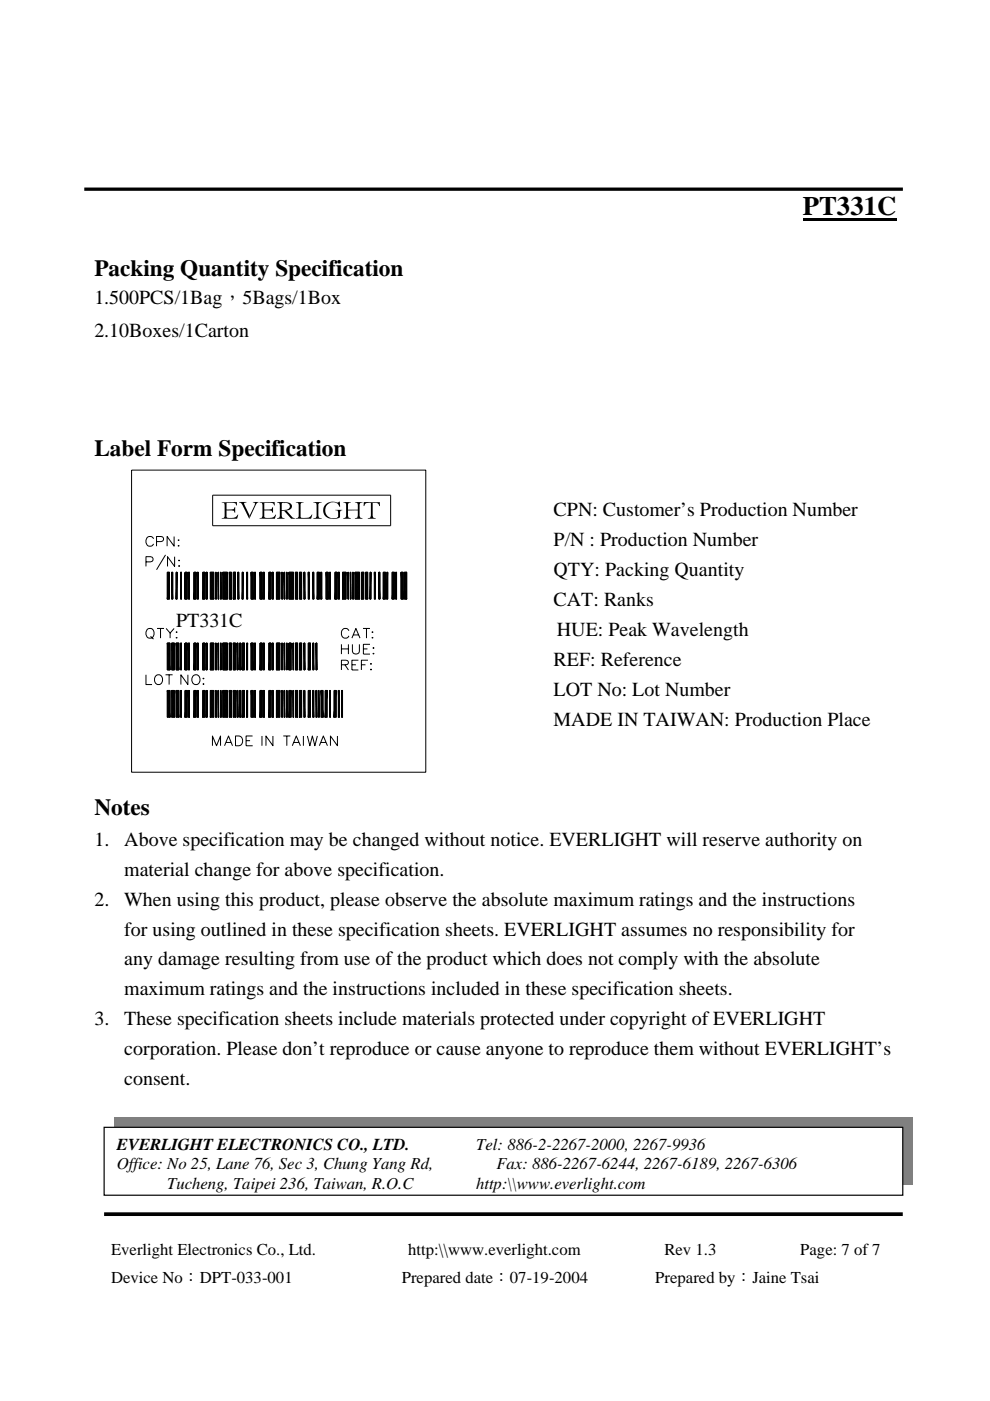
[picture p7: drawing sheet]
<svg xmlns="http://www.w3.org/2000/svg" width="210mm" height="297mm" viewBox="0 0 210 297" stroke-linecap="round" stroke-linejoin="round" font-family="sans-serif">
<path d="M22.1 257.4h169.3" fill="none" stroke="#000" stroke-width=".78" stroke-linecap="butt"/>
<path d="M22.1 97.5h70.6v71.8h-70.6z" fill="#fff"/>
<path d="M35.7 121.3v5.7M43.2 121.3v5.7M43.2 136.3v5.7M57.2 121.3v5.7M57.2 136.3v5.7M63.7 121.3v5.7M63.7 136.3v5.7M77.7 121.3v5.7M43.2 146.4v5.7M57.2 146.4v5.7M63.7 146.4v5.7" fill="none" stroke="#000" stroke-width=".44"/>
<g fill="none" stroke="#000" stroke-width=".21">
<path d="M27.9 99.7h62.4v64h-62.4zM30.9 119.1l1.3-.1a.54 .54 0 0 0 0-.9l-1.3-.1v2.1M32.6 114.2a.84 .84 0 0 0-1-.5 .84 .84 0 0 0-.7 .8 .89 .89 0 0 0 .5 1.2 .89 .89 0 0 0 1.2-.4M33.2 114.8l1.3-.1a.54 .54 0 0 0 0-.9l-1.3-.1v2.1M35.1 117.6l-1.9 3.2M36.9 113.7v2.1l-1.5-2.1v2.1M37 118v2.1l-1.5-2.1v2.1M37.8 114.5h.2zM37.9 115.6v.2zM37.9 118.8h.2zM37.9 120h.2zM45.1 105h37.7v6.5h-37.7z"/>
<path d="M31.4 133.3a1 1 0 0 1 1.3 1 1 1 0 0 1-1.3 .9l-.2-.2a1.25 1.25 0 0 1 .2-1.7zM31.9 134.9l.7 .6M33.3 133.2h1.5M34 133.2v2.1M35.2 133.2l.9 1 .8-1M35.5 136.3h.5v5.7zM35.5 136.3l.5 5.7h-.5zM35.5 121.3h.4l-.4 5.7zM35.5 136.3h.5v5.7M35.5 121.3v5.7h.4v-5.7M35.5 136.3v5.7h.5M35.5 121.3h.4"/>
<path d="M35.9 121.3v5.7h-.4zM36.1 134.2v1.1M36.4 136.3h.6v5.7zM36.4 136.3l.6 5.7h-.6zM36.4 121.3h.2v5.7zM36.4 121.3l.2 5.7h-.2zM36.4 136.3h.6v5.7M36.4 121.3v5.7h.2M36.4 136.3v5.7h.6M36.4 121.3h.2v5.7M36.5 121.3v5.7M37.3 136.3h.6v5.7z"/>
<path d="M37.3 136.3l.6 5.7h-.6zM37.3 135.2h.2zM37.3 121.3h.2l-.2 5.7zM37.3 136.3h.6v5.7M37.3 121.3v5.7h.2v-5.7M37.3 136.3v5.7h.6M37.3 121.3h.2M37.4 133.9v.2zM37.4 121.3v5.7M37.5 121.3v5.7h-.2zM38.3 136.3h.2v5.7zM38.3 136.3l.2 5.7h-.2z"/>
<path d="M38.3 121.3h.2v5.7zM38.3 121.3l.2 5.7h-.2zM38.3 121.3h.2v5.7M38.3 136.3h.2v5.7M38.3 121.3v5.7h.2M38.3 136.3v5.7h.2M38.4 121.3v5.7M38.4 136.3v5.7M39.2 136.3h.5l-.5 5.7zM39.2 121.3h.5l-.5 5.7zM39.2 121.3v5.7h.5v-5.7M39.2 136.3v5.7h.5v-5.7"/>
<path d="M39.2 136.3h.5M39.2 121.3h.5M39.7 136.3v5.7h-.5zM39.7 121.3v5.7h-.5zM40 136.3h.2v5.7zM40 136.3l.2 5.7h-.2zM40 121.3h.2v5.7zM40 121.3l.2 5.7h-.2zM40 121.3h.2v5.7M40 136.3h.2v5.7M40 121.3v5.7h.2M40 136.3v5.7h.2"/>
<path d="M40.1 121.3v5.7M40.1 136.3v5.7M41.1 136.3h.5l-.5 5.7zM41.1 121.3h.5l-.5 5.7zM41.1 121.3v5.7h.5v-5.7M41.1 136.3v5.7h.5v-5.7M41.1 136.3h.5M41.1 121.3h.5M41.6 136.3v5.7h-.5zM41.6 121.3v5.7h-.5zM41.8 136.3h.2v5.7zM41.8 136.3l.2 5.7h-.2z"/>
<path d="M41.8 121.3h.2v5.7zM41.8 121.3l.2 5.7h-.2zM41.8 121.3h.2v5.7M41.8 136.3h.2v5.7M41.8 121.3v5.7h.2M41.8 136.3v5.7h.2M41.9 121.3v5.7M41.9 136.3v5.7M43 136.3h.4l-.4 5.7zM43 121.3h.4l-.4 5.7zM43 121.3v5.7h.4v-5.7M43 136.3v5.7h.4v-5.7"/>
<path d="M43 136.3h.4M43 121.3h.4M43.4 136.3v5.7h-.4zM43.4 121.3v5.7h-.4zM43.7 136.3h.2l-.2 5.7zM43.7 121.3h.2v5.7zM43.7 121.3l.2 5.7h-.2zM43.7 121.3h.2v5.7M43.7 136.3v5.7h.2v-5.7M43.7 121.3v5.7h.2M43.7 136.3h.2M43.8 121.3v5.7"/>
<path d="M43.8 136.3v5.7M43.9 136.3v5.7h-.2zM44.6 136.3h.7l-.7 5.7zM44.6 121.3h.7v5.7zM44.6 121.3l.7 5.7h-.7zM44.6 121.3h.7v5.7M44.6 136.3v5.7h.7v-5.7M44.6 121.3v5.7h.7M44.6 136.3h.7M45.3 136.3v5.7h-.7zM45.7 136.3l.1 5.7h-.1zM45.7 136.3h.1v5.7z"/>
<path d="M45.7 121.3l.1 5.7h-.1zM45.7 121.3h.1v5.7zM45.7 121.3v5.7h.1v-5.7M45.7 136.3v5.7h.1v-5.7M45.7 136.3h.1M45.7 121.3h.1M45.8 121.3v5.7M45.8 136.3v5.7M46.2 136.3h.2v5.7zM46.2 136.3l.2 5.7h-.2zM46.2 121.3l.2 5.7h-.2zM46.2 121.3h.2v5.7z"/>
<path d="M46.2 121.3l.2 5.7zM46.2 136.3l.2 5.7zM46.3 121.3v5.7M46.3 136.3v5.7M46.8 136.3h.1v5.7zM46.8 136.3l.1 5.7h-.1zM46.8 121.3l.1 5.7h-.1zM46.8 121.3h.1v5.7zM46.8 121.3v5.7h.1v-5.7M46.8 136.3h.1v5.7M46.8 136.3v5.7h.1M46.8 121.3h.1"/>
<path d="M46.8 121.3v5.7M46.8 136.3v5.7M47.2 136.3h1v5.7zM47.2 136.3l1 5.7h-1zM47.2 121.3h1v5.7zM47.2 121.3l1 5.7h-1zM47.2 121.3h1v5.7M47.2 136.3h1v5.7M47.2 121.3v5.7h1M47.2 136.3v5.7h1M48.6 136.3h.5v5.7zM48.6 136.3l.5 5.7h-.5z"/>
<path d="M48.6 121.3l.5 5.7h-.5zM48.6 121.3h.5v5.7zM48.6 121.3v5.7h.5v-5.7M48.6 136.3v5.7h.5M48.6 136.3h.5v5.7M48.6 121.3h.5M49.5 136.3h.4v5.7zM49.5 136.3l.4 5.7h-.4zM49.5 121.3h.4l-.4 5.7zM49.5 121.3v5.7h.4v-5.7M49.5 136.3h.4v5.7M49.5 136.3v5.7h.4"/>
<path d="M49.5 121.3h.4M49.9 121.3v5.7h-.4zM50.2 136.3h.3v5.7zM50.2 136.3l.3 5.7h-.3zM50.2 136.3h.3v5.7M50.2 136.3v5.7h.3M50.4 136.3v5.7M50.4 121.3h.2v5.7zM50.4 121.3l.2 5.7h-.2zM50.4 121.3v5.7h.2M50.4 121.3h.2v5.7M50.5 121.3v5.7"/>
<path d="M50.8 136.3h.2v5.7zM50.8 136.3l.2 5.7h-.2zM50.8 136.3v5.7h.2M50.8 136.3h.2v5.7M50.9 136.3v5.7M51.4 136.3h.4l-.4 5.7zM51.4 121.3h.2l-.2 5.7zM51.4 136.3v5.7h.4v-5.7M51.4 121.3v5.7h.2v-5.7M51.4 136.3h.4M51.4 121.3h.2M51.5 121.3v5.7"/>
<path d="M51.6 121.3v5.7h-.2zM51.8 136.3v5.7h-.4zM52.3 136.3h.2l-.2 5.7zM52.3 121.3h.2v5.7zM52.3 121.3l.2 5.7h-.2zM52.3 121.3h.2v5.7M52.3 136.3v5.7h.2v-5.7M52.3 121.3v5.7h.2M52.3 136.3h.2M52.4 121.3v5.7M52.4 136.3v5.7M52.5 136.3v5.7h-.2z"/>
<path d="M53.2 136.3h.5v5.7zM53.2 136.3l.5 5.7h-.5zM53.2 121.3l.5 5.7h-.5zM53.2 121.3h.5v5.7zM53.2 121.3v5.7h.5v-5.7M53.2 136.3h.5v5.7M53.2 136.3v5.7h.5M53.2 121.3h.5M54 136.3h.2v5.7zM54 136.3l.2 5.7h-.2zM54 121.3h.2v5.7zM54 121.3l.2 5.7h-.2z"/>
<path d="M54 121.3h.2v5.7M54 136.3h.2v5.7M54 121.3v5.7h.2M54 136.3v5.7h.2M54.1 121.3v5.7M54.1 136.3v5.7M55.1 136.3h.5l-.5 5.7zM55.1 121.3l.5 5.7h-.5zM55.1 121.3h.5v5.7zM55.1 121.3v5.7h.5v-5.7M55.1 136.3v5.7h.5v-5.7M55.1 136.3h.5"/>
<path d="M55.1 121.3h.5M55.6 136.3v5.7h-.5zM55.8 136.3h.2v5.7zM55.8 136.3l.2 5.7h-.2zM55.8 121.3h.2v5.7zM55.8 121.3l.2 5.7h-.2zM55.8 121.3h.2v5.7M55.8 136.3h.2v5.7M55.8 121.3v5.7h.2M55.8 136.3v5.7h.2M55.9 121.3v5.7M55.9 136.3v5.7"/>
<path d="M57 136.3h.4l-.4 5.7zM57 121.3h.4l-.4 5.7zM57 121.3v5.7h.4v-5.7M57 136.3v5.7h.4v-5.7M57 136.3h.4M57 121.3h.4M57.4 136.3v5.7h-.4zM57.4 121.3v5.7h-.4zM57.7 136.3h.2v5.7zM57.7 136.3l.2 5.7h-.2zM57.7 121.3h.2v5.7zM57.7 121.3l.2 5.7h-.2z"/>
<path d="M57.7 121.3h.2v5.7M57.7 136.3h.2v5.7M57.7 121.3v5.7h.2M57.7 136.3v5.7h.2M57.8 121.3v5.7M57.8 136.3v5.7M58.6 136.3h.7l-.7 5.7zM58.6 121.3h.7l-.7 5.7zM58.6 121.3v5.7h.7v-5.7M58.6 136.3v5.7h.7v-5.7M58.6 136.3h.7M58.6 121.3h.7"/>
<path d="M59.3 136.3v5.7h-.7zM59.3 121.3v5.7h-.7zM59.7 136.3h.2v5.7zM59.7 136.3l.2 5.7h-.2zM59.7 121.3l.2 5.7h-.2zM59.7 121.3h.2v5.7zM59.7 121.3v5.7h.2v-5.7M59.7 136.3h.2v5.7M59.7 136.3v5.7h.2M59.7 121.3h.2M59.8 121.3v5.7M59.8 136.3v5.7"/>
<path d="M60.2 136.3h.2v5.7zM60.2 136.3l.2 5.7h-.2zM60.2 121.3h.2v5.7zM60.2 121.3l.2 5.7h-.2zM60.2 121.3h.2v5.7M60.2 136.3h.2v5.7M60.2 121.3v5.7h.2M60.2 136.3v5.7h.2M60.3 121.3v5.7M60.3 136.3v5.7M60.8 136.3l.1 5.7zM60.8 121.3l.1 5.7z"/>
<path d="M60.8 121.3v5.7l.1-5.7M60.8 136.3l.1 5.7M60.8 121.3h.1M60.8 121.3v5.7M60.8 136.3v5.7M61.3 121.3h.9v5.7zM61.3 121.3l.9 5.7h-.9zM61.3 136.3h.4l-.4 5.7zM61.3 121.3h.9v5.7M61.3 136.3v5.7h.4v-5.7M61.3 121.3v5.7h.9M61.3 136.3h.4"/>
<path d="M61.7 136.3v5.7h-.4zM62.1 136.3l.1 5.7zM62.1 136.3l.1 5.7M62.2 136.3v5.7M62.6 121.3l.5 5.7h-.5zM62.6 121.3h.5v5.7zM62.6 136.3h.5v5.7zM62.6 136.3l.5 5.7h-.5zM62.6 121.3v5.7h.5v-5.7M62.6 136.3h.5v5.7M62.6 136.3v5.7h.5M62.6 121.3h.5"/>
<path d="M63.5 121.3l.4 5.7h-.4zM63.5 121.3h.4v5.7zM63.5 136.3h.4l-.4 5.7zM63.5 136.3v5.7h.4v-5.7M63.5 136.3h.4M63.5 121.3v5.7h.4v-5.7M63.5 121.3h.4M63.9 136.3v5.7h-.4zM64.4 121.3h.2v5.7zM64.4 121.3l.2 5.7h-.2zM64.4 136.3h.2v5.7zM64.4 136.3l.2 5.7h-.2z"/>
<path d="M64.4 136.3v5.7h.2M64.4 136.3h.2v5.7M64.4 121.3v5.7h.2M64.4 121.3h.2v5.7M64.5 121.3v5.7M64.5 136.3v5.7M65.4 121.3h.2v5.7zM65.4 121.3l.2 5.7h-.2zM65.4 136.3h.4l-.4 5.7zM65.4 136.3v5.7h.4v-5.7M65.4 136.3h.4M65.4 121.3v5.7h.2"/>
<path d="M65.4 121.3h.2v5.7M65.5 121.3v5.7M65.8 136.3v5.7h-.4zM66.3 136.3h.2v5.7zM66.3 136.3l.2 5.7h-.2zM66.3 121.3h.2v5.7zM66.3 121.3l.2 5.7h-.2zM66.3 136.3v5.7h.2M66.3 136.3h.2v5.7M66.3 121.3v5.7h.2M66.3 121.3h.2v5.7M66.4 121.3v5.7"/>
<path d="M66.4 136.3v5.7M67 136.3h.2v5.7zM67 136.3l.2 5.7h-.2zM67 136.3h.2v5.7h-.2zM67.1 136.3v5.7M67.2 121.3h.5l-.5 5.7zM67.2 121.3v5.7h.5v-5.7M67.2 121.3h.5M67.7 121.3v5.7h-.5zM68 121.3h.2v5.7zM68 121.3l.2 5.7h-.2zM68 121.3v5.7h.2"/>
<path d="M68 121.3h.2v5.7M68.1 121.3v5.7M69.1 121.3l.5 5.7h-.5zM69.1 121.3h.5v5.7zM69.1 121.3v5.7h.5v-5.7M69.1 121.3h.5M69.9 121.3h.2v5.7zM69.9 121.3l.2 5.7h-.2zM69.9 121.3v5.7h.2M69.9 121.3h.2v5.7M70 121.3v5.7M71 121.3h.5l-.5 5.7z"/>
<path d="M71 121.3v5.7h.5v-5.7M71 121.3h.5M71.5 121.3v5.7h-.5zM71.7 121.3h.2v5.7zM71.7 121.3l.2 5.7h-.2zM71.8 121.3h.1v5.7h-.1zM71.9 121.3v5.7M72.4 136.6v2.1M72.4 137.6h1.5M72.6 121.3h.8l-.8 5.7zM72.6 121.3v5.7h.8v-5.7M72.6 121.3h.8"/>
<path d="M73.4 121.3v5.7h-.8zM73.8 121.3l.1 5.7zM73.8 121.3v5.7l.1-5.7M73.8 121.3h.1M73.8 121.3v5.7M73.9 136.6v2.1M74 133.7a.89 .89 0 0 0-1.2-.4 .89 .89 0 0 0-.4 1.2 .83 .83 0 0 0 .7 .8 .83 .83 0 0 0 .9-.5M74.3 121.3l.1 5.7zM74.3 121.3v5.7l.1-5.7M74.3 121.3h.1M74.3 121.3v5.7M74.6 135.3l.9-2.1 .8 2.1"/>
<path d="M74.7 136.6v1.5a.76 .76 0 0 0 .8 .6 .76 .76 0 0 0 .7-.6v-1.5M74.8 121.3l.1 5.7h-.1zM74.8 121.3h.1v5.7zM74.8 121.3v5.7h.1v-5.7M74.8 121.3h.1M74.8 121.3v5.7M74.9 134.6h1.1M75.3 121.3l.9 5.7h-.9zM75.3 121.3h.9v5.7zM75.3 121.3v5.7h.9v-5.7M75.3 121.3h.9M76 140h-1.4v2h1.4"/>
<path d="M76.6 121.3h.5l-.5 5.7zM76.6 121.3v5.7h.5v-5.7M76.6 121.3h.5M77 133.2h1.4M77 137.6h.9M77.1 121.3v5.7h-.5zM77.5 121.3h.5v5.7zM77.5 121.3l.5 5.7h-.5zM77.5 121.3v5.7h.5M77.5 121.3h.5v5.7M77.7 133.2v2.1M78 140h-1.4v2"/>
<path d="M78.4 136.6h-1.4v2.1h1.4M78.4 121.3h.3l-.3 5.7zM78.4 121.3v5.7h.3v-5.7M78.4 121.3h.3M78.5 121.3v5.7M78.7 121.3v5.7h-.3zM78.9 135.2h.2zM79 133.9v.2zM79.1 137.4h.2zM79.2 138.5v.2zM79.4 121.3h.2v5.7zM79.4 121.3l.2 5.7h-.2z"/>
<path d="M79.4 121.3v5.7h.2M79.4 121.3h.2v5.7M79.5 121.3v5.7M80.3 121.3h.2v5.7zM80.3 121.3l.2 5.7h-.2zM80.3 121.3v5.7h.2M80.3 121.3h.2v5.7M80.4 121.3v5.7M81.3 121.3h.4l-.4 5.7zM81.3 121.3v5.7h.4v-5.7M81.3 121.3h.4M81.7 121.3v5.7h-.4z"/>
<path d="M82 121.3h.2l-.2 5.7zM82 121.3v5.7h.2v-5.7M82 121.3h.2M82.1 121.3v5.7M82.2 121.3v5.7h-.2zM83.1 121.3h.5l-.5 5.7zM83.6 121.3v5.7h-.5zM83.6 121.3v5.7h-.5M83.6 121.3h-.5v5.7M83.9 121.3h.2v5.7zM83.9 121.3l.2 5.7h-.2zM83.9 121.3v5.7h.2"/>
<path d="M83.9 121.3h.2v5.7M84 121.3v5.7M85 121.3l.5 5.7h-.5zM85 121.3h.5v5.7zM85 121.3v5.7h.5v-5.7M85 121.3h.5M85.7 121.3l.5 5.7h-.5zM85.7 121.3v5.7h.5M85.7 121.3h.5M86.2 121.3h-.5l.5 5.7v-5.7v5.7M86.2 121.3v5.7M30.9 143.1v2h1.3"/>
<path d="M33 143.4a.98 .98 0 0 1 1.4 .1 .98 .98 0 0 1-.2 1.3 .98 .98 0 0 1-1.3-.1 .98 .98 0 0 1 .1-1.3zM35.1 143.1h1.5M35.5 146.4h.5v5.7zM35.5 146.4l.5 5.7h-.5zM35.5 146.4v5.7M35.9 143.1v2M36 146.4v5.7M36.4 146.4h.6v5.7zM36.4 146.4l.6 5.7h-.6zM36.4 146.4v5.7M37 146.4v5.7M37.3 146.4h.6v5.7z"/>
<path d="M37.3 146.4l.6 5.7h-.6zM37.3 146.4v5.7M37.9 146.4v5.7M38.3 146.4h.2v5.7zM38.3 146.4l.2 5.7h-.2zM38.3 146.4v5.7M38.4 146.4v5.7M38.5 146.4v5.7M39.2 146.4h.5l-.5 5.7zM39.2 146.4v5.7M39.7 146.4v5.7h-.5zM39.7 146.4v5.7"/>
<path d="M39.8 143.1v2l-1.4-2v2M40 146.4h.2v5.7zM40 146.4l.2 5.7h-.2zM40 146.4v5.7M40.1 146.4v5.7M40.2 146.4v5.7M40.9 143.4a.98 .98 0 0 1 1.4 .1 .98 .98 0 0 1-.1 1.3 .98 .98 0 0 1-1.4-.1 .98 .98 0 0 1 .1-1.3zM41.1 146.4h.5l-.5 5.7zM41.1 146.4v5.7M41.6 146.4v5.7h-.5zM41.6 146.4v5.7M41.8 146.4h.2v5.7z"/>
<path d="M41.8 146.4l.2 5.7h-.2zM41.8 146.4v5.7M41.9 146.4v5.7M42 146.4v5.7M43 146.4h.4l-.4 5.7zM43 146.4v5.7M43 143.8h.2zM43 145h.2zM43.4 146.4v5.7h-.4zM43.4 146.4v5.7M43.7 146.4h.2l-.2 5.7zM43.7 146.4v5.7"/>
<path d="M43.8 146.4v5.7M43.9 146.4v5.7h-.2zM43.9 146.4v5.7M44.6 146.4h.7l-.7 5.7zM44.6 146.4v5.7M45 158.1v-2.1l.9 2.1 .9-2.1v2.1M45.3 146.4v5.7h-.7zM45.3 146.4v5.7M45.7 146.4l.1 5.7h-.1zM45.7 146.4h.1v5.7zM45.7 146.4v5.7M45.8 146.4v5.7"/>
<path d="M46.2 146.4h.2v5.7zM46.2 146.4l.2 5.7h-.2zM46.2 146.4v5.7M46.3 146.4v5.7M46.4 146.4v5.7M46.8 146.4h.1v5.7zM46.8 146.4l.1 5.7h-.1zM46.8 146.4v5.7M46.9 146.4v5.7M47.2 146.4h1v5.7zM47.2 146.4l1 5.7h-1zM47.2 146.4v5.7"/>
<path d="M47.6 158.1l.9-2.1 .8 2.1M47.9 157.4h1.1M48.2 146.4v5.7M48.6 146.4h.5v5.7zM48.6 146.4l.5 5.7h-.5zM48.6 146.4v5.7M49.1 146.4v5.7M49.5 146.4h.4v5.7zM49.5 146.4l.4 5.7h-.4zM49.5 146.4v5.7M49.9 156h.8a1.09 1.09 0 0 1 .8 1.1 1.09 1.09 0 0 1-.8 1h-.8zM49.9 146.4v5.7"/>
<path d="M50.2 146.4h.3v5.7zM50.2 146.4l.3 5.7h-.3zM50.2 146.4v5.7M50.4 146.4v5.7M50.5 146.4v5.7M50.8 146.4h.2v5.7zM50.8 146.4l.2 5.7h-.2zM50.8 146.4v5.7M50.9 146.4v5.7M51 146.4v5.7M51.4 146.4h.4l-.4 5.7zM51.4 146.4v5.7"/>
<path d="M51.8 146.4v5.7h-.4zM51.8 146.4v5.7M52.2 157h.8M52.3 146.4h.2l-.2 5.7zM52.3 146.4v5.7M52.4 146.4v5.7M52.5 146.4v5.7h-.2zM52.5 146.4v5.7M53.2 146.4h.5v5.7zM53.2 146.4l.5 5.7h-.5zM53.2 146.4v5.7M53.6 156h-1.4v2.1h1.4"/>
<path d="M53.7 146.4v5.7M54 146.4h.2v5.7zM54 146.4l.2 5.7h-.2zM54 146.4v5.7M54.1 146.4v5.7M54.2 146.4v5.7M55.1 146.4h.5l-.5 5.7zM55.1 146.4v5.7M55.5 156v2.1M55.6 146.4v5.7h-.5zM55.6 146.4v5.7M55.8 146.4h.2v5.7z"/>
<path d="M55.8 146.4l.2 5.7h-.2zM55.8 146.4v5.7M55.9 146.4v5.7M56 146.4v5.7M57 146.4h.4l-.4 5.7zM57 146.4v5.7M57.4 146.4v5.7h-.4zM57.4 146.4v5.7M57.7 146.4h.2v5.7zM57.7 146.4l.2 5.7h-.2zM57.7 146.4v5.7M57.8 146.4v5.7"/>
<path d="M57.9 156v2.1l-1.5-2.1v2.1M57.9 146.4v5.7M58.6 146.4h.7l-.7 5.7zM58.6 146.4v5.7M59.3 146.4v5.7h-.7zM59.3 146.4v5.7M59.7 146.4h.2v5.7zM59.7 146.4l.2 5.7h-.2zM59.7 146.4v5.7M59.8 146.4v5.7M59.9 146.4v5.7M60.1 156h1.5"/>
<path d="M60.2 146.4h.2v5.7zM60.2 146.4l.2 5.7h-.2zM60.2 146.4v5.7M60.3 146.4v5.7M60.4 146.4v5.7M60.8 146.4l.1 5.7zM60.8 146.4v5.7M60.8 156v2.1M60.9 146.4v5.7M61.3 146.4h.4l-.4 5.7zM61.3 146.4v5.7M61.7 146.4v5.7h-.4z"/>
<path d="M61.7 146.4v5.7M62 158.1l.8-2.1 .9 2.1M62.1 146.4l.1 5.7zM62.1 146.4v5.7M62.2 146.4v5.7M62.3 157.4h1.1M62.6 146.4h.5v5.7zM62.6 146.4l.5 5.7h-.5zM62.6 146.4v5.7M63.1 146.4v5.7M63.5 146.4h.4l-.4 5.7zM63.5 146.4v5.7"/>
<path d="M63.9 146.4v5.7h-.4zM63.9 146.4v5.7M64.3 156v2.1M64.4 146.4h.2v5.7zM64.4 146.4l.2 5.7h-.2zM64.4 146.4v5.7M64.5 146.4v5.7M64.6 146.4v5.7M65.2 156l.5 2.1 .5-2.1 .6 2.1 .5-2.1M65.4 146.4h.4l-.4 5.7zM65.4 146.4v5.7M65.8 146.4v5.7h-.4z"/>
<path d="M65.8 146.4v5.7M66.3 146.4h.2v5.7zM66.3 146.4l.2 5.7h-.2zM66.3 146.4v5.7M66.4 146.4v5.7M66.5 146.4v5.7M67 146.4h.2v5.7zM67 146.4l.2 5.7h-.2zM67 146.4v5.7M67.1 146.4v5.7M67.2 146.4v5.7M67.5 146.4h.2v5.7z"/>
<path d="M67.5 146.4l.2 5.7h-.2zM67.6 146.4v5.7M67.7 158.1l.9-2.1 .8 2.1M68.1 146.4h.4v5.7zM68.1 146.4l.4 5.7h-.4zM68.1 157.4h1M68.9 146.4h.5l-.5 5.7zM69.4 146.4v5.7h-.5zM69.9 146.4h.2v5.7zM69.9 146.4l.2 5.7h-.2zM70 146.4v5.7M70.8 146.4h.5l-.5 5.7z"/>
<path d="M71.3 146.4v5.7h-.5zM71.3 146.4v5.7M71.5 156v2.1l-1.4-2.1v2.1M71.7 146.4h.2v5.7zM71.7 146.4l.2 5.7h-.2zM71.8 146.4v5.7M71.9 146.4v5.7M72.4 140.9h1.3a.47 .47 0 0 0 0-.8l-1.3-.1v2M72.4 146.4h.2v5.7zM72.4 146.4l.2 5.7h-.2zM72.4 146.4v5.7M72.5 146.4v5.7"/>
<path d="M72.6 146.4v5.7M73.1 140.9l.8 1.1M74.6 140.9h.9M76.6 140.9h.9M78.5 140.8h.3zM78.5 141.9h.3z"/>
</g>
<g fill="#000">
<path d="M35.5 136.3l.5 5.7h-.5zM36.4 136.3l.6 5.7h-.6zM37.3 136.3l.6 5.7h-.6zM39.2 136.3h.5l-.5 5.7zM39.2 121.3h.5l-.5 5.7zM39.7 136.3v5.7h-.5zM39.7 121.3v5.7h-.5zM41.1 136.3h.5l-.5 5.7zM41.1 121.3h.5l-.5 5.7zM41.6 136.3v5.7h-.5zM41.6 121.3v5.7h-.5zM44.6 136.3h.7l-.7 5.7z"/>
<path d="M44.6 121.3l.7 5.7h-.7zM45.3 136.3v5.7h-.7zM44.6 121.3h.7v5.7zM47.2 136.3l1 5.7h-1zM47.2 121.3l1 5.7h-1zM47.2 121.3h1v5.7zM48.6 136.3l.5 5.7h-.5zM48.6 121.3l.5 5.7h-.5zM48.6 121.3h.5v5.7zM49.5 136.3l.4 5.7h-.4zM49.5 121.3h.4l-.4 5.7zM49.9 121.3v5.7h-.4z"/>
<path d="M51.4 136.3h.4l-.4 5.7zM51.8 136.3v5.7h-.4zM53.2 136.3l.5 5.7h-.5zM53.2 121.3l.5 5.7h-.5zM53.2 121.3h.5v5.7zM55.1 136.3h.5l-.5 5.7zM55.1 121.3l.5 5.7h-.5zM55.6 136.3v5.7h-.5zM55.1 121.3h.5v5.7zM58.6 136.3h.7l-.7 5.7zM58.6 121.3h.7l-.7 5.7zM59.3 136.3v5.7h-.7z"/>
<path d="M59.3 121.3v5.7h-.7zM61.3 121.3l.9 5.7h-.9zM61.3 136.3h.4l-.4 5.7zM61.7 136.3v5.7h-.4zM61.3 121.3h.9v5.7zM62.6 121.3l.5 5.7h-.5zM62.6 136.3l.5 5.7h-.5zM62.6 121.3h.5v5.7zM65.4 136.3h.4l-.4 5.7zM65.8 136.3v5.7h-.4zM67.2 121.3h.5l-.5 5.7zM67.7 121.3v5.7h-.5z"/>
<path d="M69.1 121.3l.5 5.7h-.5zM69.1 121.3h.5v5.7zM71 121.3h.5l-.5 5.7zM71.5 121.3v5.7h-.5zM72.6 121.3h.8l-.8 5.7zM73.4 121.3v5.7h-.8zM75.3 121.3l.9 5.7h-.9zM75.3 121.3h.9v5.7zM76.6 121.3h.5l-.5 5.7zM77.1 121.3v5.7h-.5zM81.3 121.3h.4l-.4 5.7zM81.7 121.3v5.7h-.4z"/>
<path d="M83.1 121.3h.5l-.5 5.7zM83.6 121.3v5.7h-.5zM85 121.3l.5 5.7h-.5zM85 121.3h.5v5.7zM85.7 121.3l.5 5.7h-.5zM85.7 121.3h.5v5.7zM35.5 146.4l.5 5.7h-.5zM35.5 136.3h.5v5.7zM35.5 146.4h.5v5.7zM36.4 146.4l.6 5.7h-.6zM36.4 136.3h.6v5.7zM36.4 146.4h.6v5.7z"/>
<path d="M37.3 146.4l.6 5.7h-.6zM37.3 136.3h.6v5.7zM37.3 146.4h.6v5.7zM39.2 146.4h.5l-.5 5.7zM39.7 146.4v5.7h-.5zM41.1 146.4h.5l-.5 5.7zM41.6 146.4v5.7h-.5zM44.6 146.4h.7l-.7 5.7zM45.3 146.4v5.7h-.7zM47.2 146.4l1 5.7h-1zM47.2 136.3h1v5.7zM47.2 146.4h1v5.7z"/>
<path d="M48.6 146.4l.5 5.7h-.5zM48.6 136.3h.5v5.7zM48.6 146.4h.5v5.7zM49.5 146.4l.4 5.7h-.4zM49.5 136.3h.4v5.7zM49.5 146.4h.4v5.7zM51.4 146.4h.4l-.4 5.7zM51.8 146.4v5.7h-.4zM53.2 146.4l.5 5.7h-.5zM53.2 136.3h.5v5.7zM53.2 146.4h.5v5.7zM55.1 146.4h.5l-.5 5.7z"/>
<path d="M55.6 146.4v5.7h-.5zM58.6 146.4h.7l-.7 5.7zM59.3 146.4v5.7h-.7zM61.3 146.4h.4l-.4 5.7zM61.7 146.4v5.7h-.4zM62.6 146.4l.5 5.7h-.5zM62.6 146.4h.5v5.7zM62.6 136.3h.5v5.7zM65.4 146.4h.4l-.4 5.7zM65.8 146.4v5.7h-.4zM68.1 146.4l.4 5.7h-.4zM68.1 146.4h.4v5.7z"/>
<path d="M68.9 146.4h.5l-.5 5.7zM69.4 146.4v5.7h-.5zM70.8 146.4h.5l-.5 5.7zM71.3 146.4v5.7h-.5z"/>
<path d="M47.1 106.5l2.1 .1h-1.1l-.1 .2v1.2l1 .2h-1v1.4l.2 .2h.9l-2.1 .1 .5-.1 .1-.3v-2.5l-.1-.3z" fill-rule="evenodd"/>
<path d="M48 108l1.5-.1 .4-.4v1.2l-.3-.4z" fill-rule="evenodd"/>
<path d="M47 106.4h3.2v.8l-.3-.5-.4-.1z" fill-rule="evenodd"/>
<path d="M47 109.9l2.1-.1a1.53 1.53 0 0 0 1.4-.7l-.2 .9z" fill-rule="evenodd"/>
<path d="M50.7 106.4h1.6l-.6 .3 1.2 2.6v.7l-1.5-2.9-.2-.4z" fill-rule="evenodd"/>
<path d="M53.6 106.4l1.2 .1-.3 .1-.2 .4-1.4 3v-.7l1.2-2.5z" fill-rule="evenodd"/>
<path d="M55.1 106.5l2.1 .1h-1.1l-.1 .2v1.2l1.1 .2h-1.1v1.4l.2 .2h.9l-2.1 .1 .5-.1 .1-.4v-2.4l-.1-.3z" fill-rule="evenodd"/>
<path d="M56 108l1.5-.1 .4-.4v1.2l-.3-.4z" fill-rule="evenodd"/>
<path d="M55 106.4h3.2l.1 .8h-.2a.69 .69 0 0 0-.9-.6z" fill-rule="evenodd"/>
<path d="M55 109.9l2.1-.1a1.54 1.54 0 0 0 1.4-.7l-.2 .9z" fill-rule="evenodd"/>
<path d="M58.7 106.4l2.6 .2h-1.5l-.1 .2v1.3l1.4 .1-1.4 .1 .1 1.4 .5 .3h-1.6l.5-.2 .1-.4v-2.3l-.1-.4z" fill-rule="evenodd"/>
<path d="M60.2 108.3l.5-.1 1.3 1.5 .6 .3h-.9z" fill-rule="evenodd"/>
<path d="M60.1 106.6h1.2a.81 .81 0 0 1 .6 .9 .81 .81 0 0 1-.8 .7l-1.4-.1h.6a.8 .8 0 0 0 1-.3 .8 .8 0 0 0-.2-1z" fill-rule="evenodd"/>
<path d="M62.7 106.4h1.7l-.5 .2-.2 .3v2.7l.1 .2h.6l-1.7 .1 .4-.1 .2-.3v-2.5l-.1-.4z" fill-rule="evenodd"/>
<path d="M62.7 109.9l2.3-.1a1.64 1.64 0 0 0 1.2-.7l-.2 .9z" fill-rule="evenodd"/>
<path d="M66.4 106.4h1.8l-.5 .2-.2 .3v2.5l.2 .4 .5 .2h-1.8l.5-.2 .2-.3v-2.4l-.1-.4z" fill-rule="evenodd"/>
<path d="M69.1 106.9l.7-.4h.9a1.71 1.71 0 0 0-1.7 1.7 1.71 1.71 0 0 0 1.8 1.7 1.73 1.73 0 0 1-2.3-1.7l.2-.7z" fill-rule="evenodd"/>
<path d="M69.8 106.5l.8-.1 1 .2z" fill-rule="evenodd"/>
<path d="M71.2 106.6l.9-.2v1z" fill-rule="evenodd"/>
<path d="M71.1 108.1h1.5l-.4 .1-.1 .3v1.2l-.9 .3-1.4-.1a1.94 1.94 0 0 0 1.9-.3l-.1-1.3z" fill-rule="evenodd"/>
<path d="M72.8 106.4h1.6l-.4 .2-.2 .3v1.2l2.1 .1h-2.1l.1 1.5 .5 .3h-1.6l.4-.2 .2-.4v-2.4l-.1-.3z" fill-rule="evenodd"/>
<path d="M75.2 106.4h1.7l-.5 .2-.2 .3v2.4l.1 .4 .6 .3h-1.7l.6-.3 .1-1.5-2.1-.1h2.1l-.1-1.4z" fill-rule="evenodd"/>
<path d="M78.6 106.6h.4l.1 3.1 .6 .3h-1.7l.5-.3 .1-.3z" fill-rule="evenodd"/>
<path d="M77.1 106.4h3.4l-2.8 .3-.6 .6z" fill-rule="evenodd"/>
<path d="M79.4 106.6l1.1-.2 .1 .9h-.2a.78 .78 0 0 0-1-.7z" fill-rule="evenodd"/>
</g>
<path d="M170.2 46.3h19.8v.5h-19.8z" fill="#000"/>
<path d="M17.9 40.1h173.5" fill="none" stroke="#000" stroke-width=".7" stroke-linecap="butt"/>
<g fill="none" stroke="#808080" stroke-width=".21">
<path d="M24.2 237h169.3M24.2 237.1h169.3M24.2 237.2h169.3M24.2 237.3h169.3M24.2 237.4h169.3M24.2 237.5h169.3M24.2 237.6h169.3M24.2 237.7h169.3M24.2 237.8h169.3M24.2 237.9h169.3M24.2 238h169.3M24.2 238.1h169.3"/>
<path d="M24.2 238.2h169.3M24.2 238.3h169.3M24.2 238.4h169.3M24.2 238.5h169.3M24.2 238.6h169.3M24.2 238.7h169.3M24.2 238.8h169.3M24.2 238.9h169.3M24.2 239h169.3M24.2 239.1h169.3M24.2 239.2h169.3M24.2 239.3h169.3"/>
<path d="M24.2 239.4h169.3M24.2 239.5h169.3M24.2 239.6h169.3M24.2 239.7h169.3M24.2 239.8h169.3M24.2 239.9h169.3M24.2 240h169.3M24.2 240.1h169.3M24.2 240.2h169.3M24.2 240.3h169.3M24.2 240.4h169.3M24.2 240.5h169.3"/>
<path d="M24.2 240.6h169.3M24.2 240.7h169.3M24.2 240.8h169.3M24.2 240.9h169.3M24.2 241h169.3M24.2 241.1h169.3M24.2 241.2h169.3M24.2 241.3h169.3M24.2 241.4h169.3M24.2 241.5h169.3M24.2 241.6h169.3M24.2 241.7h169.3"/>
<path d="M24.2 241.8h169.3M24.2 241.9h169.3M24.2 242h169.3M24.2 242.1h169.3M24.2 242.2h169.3M24.2 242.3h169.3M24.2 242.4h169.3M24.2 242.5h169.3M24.2 242.6h169.3M24.2 242.7h169.3M24.2 242.8h169.3M24.2 242.9h169.3"/>
<path d="M24.2 243h169.3M24.2 243.1h169.3M24.2 243.2h169.3M24.2 243.3h169.3M24.2 243.4h169.3M24.2 243.5h169.3M24.2 243.6h169.3M24.2 243.7h169.3M24.2 243.8h169.3M24.2 243.9h169.3M24.2 244h169.3M24.2 244.1h169.3"/>
<path d="M24.2 244.2h169.3M24.2 244.3h169.3M24.2 244.4h169.3M24.2 244.5h169.3M24.2 244.6h169.3M24.2 244.7h169.3M24.2 244.8h169.3M24.2 244.9h169.3M24.2 245h169.3M24.2 245.1h169.3M24.2 245.2h169.3M24.2 245.3h169.3"/>
<path d="M24.2 245.4h169.3M24.2 245.5h169.3M24.2 245.6h169.3M24.2 245.7h169.3M24.2 245.8h169.3M24.2 245.9h169.3M24.2 246h169.3M24.2 246.1h169.3M24.2 246.2h169.3M24.2 246.3h169.3M24.2 246.4h169.3M24.2 246.5h169.3"/>
<path d="M24.2 246.6h169.3M24.2 246.7h169.3M24.2 246.8h169.3M24.2 246.9h169.3M24.2 247h169.3M24.2 247.1h169.3M24.2 247.2h169.3M24.2 247.3h169.3M24.2 247.4h169.3M24.2 247.5h169.3M24.2 247.6h169.3M24.2 247.7h169.3"/>
<path d="M24.2 247.8h169.3M24.2 247.9h169.3M24.2 248h169.3M24.2 248.1h169.3M24.2 248.2h169.3M24.2 248.3h169.3M24.2 248.4h169.3M24.2 248.5h169.3M24.2 248.6h169.3M24.2 248.7h169.3M24.2 248.8h169.3M24.2 248.9h169.3"/>
<path d="M24.2 249h169.3M24.2 249.1h169.3M24.2 249.2h169.3M24.2 249.3h169.3M24.2 249.4h169.3M24.2 249.5h169.3M24.2 249.6h169.3M24.2 249.7h169.3M24.2 249.8h169.3M24.2 249.9h169.3M24.2 250h169.3M24.2 250.1h169.3"/>
<path d="M24.2 250.2h169.3M24.2 250.3h169.3M24.2 250.4h169.3M24.2 250.5h169.3M24.2 250.6h169.3M24.2 250.7h169.3M24.2 250.8h169.3M24.2 250.9h169.3M24.2 251h169.3M24.2 251.1h169.3M24.2 251.2h169.3"/>
</g>
<path d="M22.1 239h169.3v14.4h-169.3z" fill-rule="evenodd" fill="#fff" stroke="#000" stroke-width=".25"/>
<text font-size="5.7" x="170.2" y="45.7">PT331C</text>
<g font-size="4.9">
<text x="20" y="58.5">Packing Quantity Specification</text>
<text x="20" y="96.6">Label Form Specification</text>
<text x="20" y="172.8">Notes</text>
</g>
<g font-size="4.2">
<text x="20" y="64.5">1.500PCS/1Bag，5Bags/1Box</text>
<text x="20" y="71.4">2.10Boxes/1Carton</text>
<text x="117.4" y="109.5">CPN: Customer’s Production Number</text>
<text x="117.4" y="115.8">P/N : Production Number</text>
<text x="117.4" y="122.2">QTY: Packing Quantity</text>
<text x="117.4" y="128.5">CAT: Ranks</text>
<text x="37.3" y="132.9">PT331C</text>
<text x="118.1" y="134.9">HUE: Peak Wavelength</text>
<text x="117.4" y="141.2">REF: Reference</text>
<text x="117.4" y="147.6">LOT No: Lot Number</text>
<text x="117.4" y="153.9">MADE IN TAIWAN: Production Place</text>
<text x="20" y="179.3">1.</text>
<text x="26.4" y="179.3">Above specification may be changed without notice. EVERLIGHT will reserve authority on</text>
<text x="26.4" y="185.7">material change for above specification.</text>
<text x="20" y="192">2.</text>
<text x="26.4" y="192">When using this product, please observe the absolute maximum ratings and the instructions</text>
<text x="26.4" y="198.4">for using outlined in these specification sheets. EVERLIGHT assumes no responsibility for</text>
<text x="26.4" y="204.7">any damage resulting from use of the product which does not comply with the absolute</text>
<text x="26.4" y="211.1">maximum ratings and the instructions included in these specification sheets.</text>
<text x="20" y="217.4">3.</text>
<text x="26.4" y="217.4">These specification sheets include materials protected under copyright of EVERLIGHT</text>
<text x="26.4" y="223.8">corporation. Please don’t reproduce or cause anyone to reproduce them without EVERLIGHT’s</text>
<text x="26.4" y="230.1">consent.</text>
</g>
<g font-size="3.5">
<text x="24.8" y="243.8">EVERLIGHT ELECTRONICS CO., LTD.</text>
<text x="101" y="243.8">Tel: 886-2-2267-2000, 2267-9936</text>
<text x="24.8" y="247.9">Office: No 25, Lane 76, Sec 3, Chung Yang Rd,</text>
<text x="105.2" y="247.9">Fax: 886-2267-6244, 2267-6189, 2267-6306</text>
<text x="35.4" y="252">Tucheng, Taipei 236, Taiwan, R.O.C</text>
<text x="100.9" y="252">http:\\www.everlight.com</text>
<text x="23.6" y="266">Everlight Electronics Co., Ltd.</text>
<text x="86.6" y="266">http:\\www.everlight.com</text>
<text x="140.9" y="266">Rev 1.3</text>
<text x="169.7" y="266">Page: 7 of 7</text>
<text x="23.6" y="272">Device No：DPT-033-001</text>
<text x="85.2" y="272">Prepared date：07-19-2004</text>
<text x="138.9" y="272">Prepared by：Jaine Tsai</text>
</g>
</svg>
